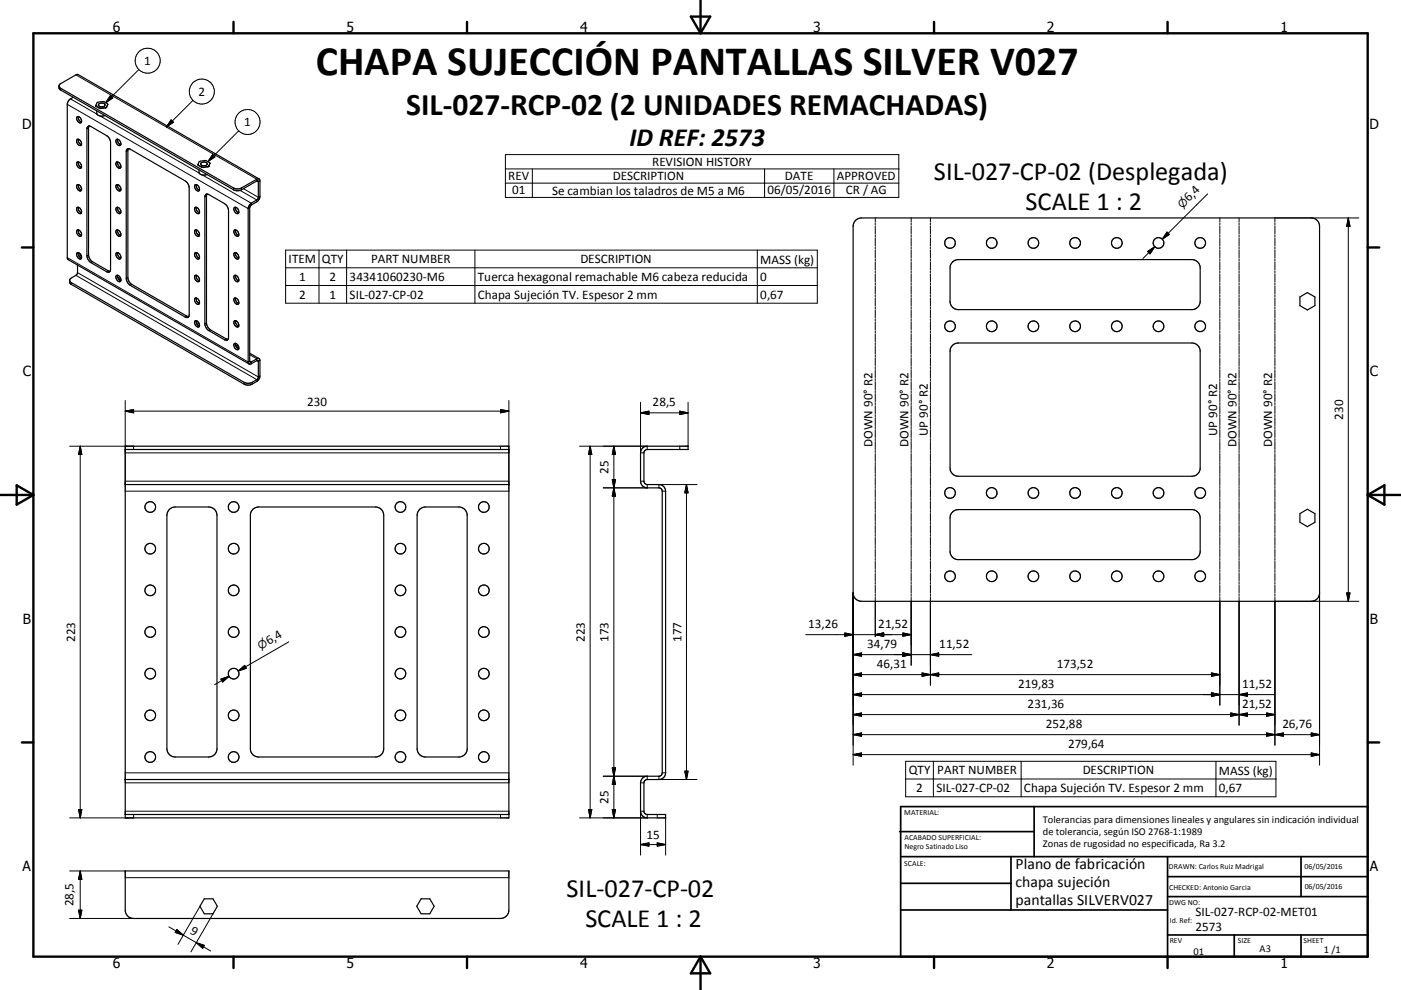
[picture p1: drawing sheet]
<svg xmlns="http://www.w3.org/2000/svg" width="420mm" height="297mm" viewBox="0 0 420 297" stroke-linecap="round" stroke-linejoin="round" font-family="sans-serif">
<g fill="none" stroke="#000" stroke-width=".36">
<path d="M17.7 25.9l.5 .6 52.1 30 .8 .2 1.1-.2 4.8-2.8h.7M21.9 29.2l-.8 .5a1.99 1.99 0 0 0-.9 1.6v46.4l54.5 31.5M23.1 35.1a1.12 1.12 0 0 1 1.1 .5 1.12 1.12 0 0 1 0 1.3 1.34 1.34 0 0 1-1.1-1.8zM23.5 35a1.46 1.46 0 0 0 .9 1.6M26.7 37.8l5.3 2.9a2.53 2.53 0 0 1 1.1 2v38.1l-.1 .6M26.7 37.8l-.5 .3-.1 .5v38.1a2.63 2.63 0 0 0 1.2 2.1l4.9 2.8h.5l.3-.2M26.7 37.8l-.2 .6 .1 38.3 .2 .8 .7 .9 5.5 3M28.7 31.6l.1 .3M28.8 31.9h.1M28.8 31.9l1 .6M29 33.3v.7a1.74 1.74 0 0 0 2.4 .6M29.6 31.2a1.1 1.1 0 0 1 1.9 .4 1.12 1.12 0 0 1-2-.3z"/>
<path d="M29.8 32.5h.4M29.8 32.5h.1M30 32.5h.1M30.2 32.5h.1M31.6 32.3l-1.4 .2M31.6 32.3h.1M31.7 32.3h-.1M31.7 32.3h.1M31.9 32.1l-.3 .2M31.9 32.1v.1M31.9 32.2l-.2 .1M32.3 31.3l-.4 .8"/>
<path d="M32.3 31.3l-.1-.2a2.63 2.63 0 0 0-3-.4l-.5 .9M32.3 31.3h.1M23.1 48.7a1.11 1.11 0 0 1 1.1 .5 1.11 1.11 0 0 1 0 1.3 1.34 1.34 0 0 1-1.1-1.8zM23.2 41.8a1.2 1.2 0 0 1 1 1.9 1.28 1.28 0 0 1-1-1.9zM23.4 55.4a.99 .99 0 0 0-.4 1 .99 .99 0 0 0 .7 .8l.5 .1 .2-.2M23.4 55.4a1.48 1.48 0 0 1 1 1.7M23.5 41.8a1.5 1.5 0 0 0 .9 1.6M23.5 48.6a1.5 1.5 0 0 0 .9 1.6M23.5 55.4a1.5 1.5 0 0 0 .9 1.6M34.9 48.7a1.12 1.12 0 0 1 1.1 .5 1.12 1.12 0 0 1 0 1.3 1.3 1.3 0 0 1-1.1-1.8zM35 41.8a1.21 1.21 0 0 1 1 1.9 1.25 1.25 0 0 1-1-1.9zM35.2 55.4a1.03 1.03 0 0 0-.4 1.1 1.03 1.03 0 0 0 .9 .8l.5-.2"/>
<path d="M35.2 55.4a1.48 1.48 0 0 1 1 1.7M35.3 41.8a1.49 1.49 0 0 0 .9 1.6M35.3 48.6a1.49 1.49 0 0 0 .9 1.6M35.3 55.4a1.49 1.49 0 0 0 .9 1.6M38.1 44.7l.9 .1 16.5 9.5a2.67 2.67 0 0 1 1.2 2v38.1a.73 .73 0 0 1-.3 .8 .73 .73 0 0 1-.9-.1l-16.5-9.5a2.67 2.67 0 0 1-1.2-2.1v-38.1zM38.5 44.6v39.5l1 1.2 17.1 9.7M58.4 55.5a1.12 1.12 0 0 1 1.2 .5 1.12 1.12 0 0 1 0 1.3 1.31 1.31 0 0 1-1.2-1.8zM58.8 55.4a1.49 1.49 0 0 0 1 1.6M59.3 49.3l.2 .3M59.3 49.3v.1M59.3 49.4l.1 .2M59.5 49.6l1 .5"/>
<path d="M59.5 49.6l1 .6M59.7 51v.7a1.73 1.73 0 0 0 2.4 .7M60.3 48.8a1.01 1.01 0 0 1 1.1-.2 1.01 1.01 0 0 1 .7 .8 1.16 1.16 0 0 1-1.9-.3zM60.5 50.1l.2 .1M60.5 50.1v.1M60.5 50.2h.3M60.7 50.2h.1M60.7 50.2h.2M60.9 50.2h.1M61.7 58.3l.9 .1 4.7 2.7a2.67 2.67 0 0 1 1.2 2.1v38.1a.73 .73 0 0 1-.3 .7 .73 .73 0 0 1-.9-.1l-4.7-2.7a2.55 2.55 0 0 1-1.2-2v-38.1zM62.1 58.2l-.2 .6v38.1a2.56 2.56 0 0 0 1.2 2l5.3 2.9M62.3 50l-1.4 .2"/>
<path d="M62.3 50h.1M62.6 49.8l-.3 .2M62.9 49l-.3 .8M62.9 49l-.1-.2a2.51 2.51 0 0 0-2.9-.4l-.6 .9M62.9 49h.1M77.7 53.7l-54.3-31.3-.6 .1-4.6 2.6a1.11 1.11 0 0 0 0 1.9l51.8 29.9a2.59 2.59 0 0 0 2.4 0l4.6-2.6h.4v5.2l-.3 .4-2.1 1.3-.6 1.2v46.4l.3 .4M77.7 53.7l.2 .6v5.1l-.7 1-2 1.2-.3 .7v46.2l.3 .1 2-1.1 .5 .1M23.1 75.9a1.12 1.12 0 0 1 1.2 .5 1.12 1.12 0 0 1-.1 1.3 1.35 1.35 0 0 1-1.1-1.8zM23.2 79.5v2.6l-2.3 1.8v.9l.3 .4 52 30.1a2.59 2.59 0 0 0 2.4 0l1.4-.9a2.03 2.03 0 0 0 .9-1.6v-4.6l-.2-.6M23.4 62.2a.99 .99 0 0 0-.4 1 .99 .99 0 0 0 .7 .8l.5 .1 .2-.2M23.4 69a1.01 1.01 0 0 0-.4 1 1.01 1.01 0 0 0 .7 .8l.5 .1 .2-.2M23.4 62.2a1.49 1.49 0 0 1 1 1.7"/>
<path d="M23.4 69a1.49 1.49 0 0 1 1 1.7M23.5 75.8a1.51 1.51 0 0 0 .9 1.6M23.5 62.2a1.5 1.5 0 0 0 .9 1.6M23.5 69a1.5 1.5 0 0 0 .9 1.6M23.5 76.3l.9 .5M34.9 75.9a1.13 1.13 0 0 1 1.1 .5 1.13 1.13 0 0 1 0 1.3 1.32 1.32 0 0 1-1.1-1.8zM35.2 62.2a1.03 1.03 0 0 0-.4 1.1 1.03 1.03 0 0 0 .9 .8l.5-.2M35.2 69a1.05 1.05 0 0 0-.4 1.1 1.05 1.05 0 0 0 .9 .8l.5-.2M35.2 69a1.49 1.49 0 0 1 1 1.7M35.2 62.2a1.49 1.49 0 0 1 1 1.7M35.3 69a1.49 1.49 0 0 0 .9 1.6M35.3 62.2a1.49 1.49 0 0 0 .9 1.6"/>
<path d="M35.3 75.8a1.5 1.5 0 0 0 .9 1.6M58.4 75.9a1.13 1.13 0 0 1 1.2 .5 1.13 1.13 0 0 1 0 1.3 1.32 1.32 0 0 1-1.2-1.8zM58.5 62.2a1.2 1.2 0 0 1 1.1 1.9 1.25 1.25 0 0 1-1.1-1.9zM58.5 69a1.22 1.22 0 0 1 1.1 1.9 1.27 1.27 0 0 1-1.1-1.9zM58.8 75.8a1.5 1.5 0 0 0 1 1.6M58.8 62.2a1.49 1.49 0 0 0 1 1.6M58.8 69a1.49 1.49 0 0 0 1 1.6M70.2 75.9a1.12 1.12 0 0 1 1.2 .5 1.12 1.12 0 0 1 0 1.3 1.32 1.32 0 0 1-1.2-1.8zM70.6 62.2a1.03 1.03 0 0 0-.5 1.1 1.03 1.03 0 0 0 .9 .8l.6-.2M70.6 69h-.2a1.17 1.17 0 0 0-.1 1.2 1.17 1.17 0 0 0 1.1 .7l.2-.2M70.6 62.2a1.49 1.49 0 0 1 1 1.7M70.6 69a1.49 1.49 0 0 1 1 1.7"/>
<path d="M70.6 62.2a1.5 1.5 0 0 0 1 1.6M70.6 69a1.5 1.5 0 0 0 1 1.6M70.6 75.8a1.51 1.51 0 0 0 1 1.6M256.4 66.2l.8-.6 1.1-.2h134.8a2.49 2.49 0 0 1 2.5 2.5v110a2.49 2.49 0 0 1-2.5 2.5h-134.8a2.5 2.5 0 0 1-2.5-2.5v-110l.1-.7zM285.7 78.5l.9-.5 .7-.1h70a2.49 2.49 0 0 1 2.5 2.5v10a2.49 2.49 0 0 1-2.5 2.5h-70a2.46 2.46 0 0 1-2.5-2.5v-10l.2-1zM20.9 84.2l.5 .6 51.8 29.9a2.59 2.59 0 0 0 2.4 0l1.4-.8 .4-.7v-4.9l-.3-.2-1.9 1.1h-.5M35 82.6a1.21 1.21 0 0 1 1 1.9 1.28 1.28 0 0 1-1-1.9zM35.2 83.1l1 .5M35.3 82.6a1.49 1.49 0 0 0 .9 1.7M58.4 96.3a1.12 1.12 0 0 1 1.2 .5 1.12 1.12 0 0 1 0 1.3 1.31 1.31 0 0 1-1.2-1.8zM58.5 82.6a1.21 1.21 0 0 1 1.1 1.9 1.28 1.28 0 0 1-1.1-1.9zM58.5 89.4a1.2 1.2 0 0 1 1.1 1.9 1.25 1.25 0 0 1-1.1-1.9z"/>
<path d="M58.8 96.7l1 .6M58.8 82.6a1.49 1.49 0 0 0 1 1.7M58.8 89.4a1.45 1.45 0 0 0 1 1.6M58.8 96.2a1.49 1.49 0 0 0 1 1.6M70.2 96.3a1.12 1.12 0 0 1 1.2 .5 1.12 1.12 0 0 1 0 1.3 1.31 1.31 0 0 1-1.2-1.8zM70.3 82.6a1.21 1.21 0 0 1 1.1 1.9 1.28 1.28 0 0 1-1.1-1.9zM70.6 89.4a1.03 1.03 0 0 0-.5 1.1 1.03 1.03 0 0 0 .9 .8l.6-.2M70.6 89.4a1.49 1.49 0 0 1 1 1.7M70.6 82.6a1.5 1.5 0 0 0 1 1.7M70.6 89.4a1.46 1.46 0 0 0 1 1.6M70.6 96.2a1.5 1.5 0 0 0 1 1.6M389.7 89.1l2.3-1.3 2.2 1.3v2.6l-2.2 1.3-2.3-1.3z"/>
<path d="M70.2 103.2a1.11 1.11 0 0 1 1.2 .4 1.11 1.11 0 0 1 0 1.3 1.31 1.31 0 0 1-1.2-1.7zM70.6 103.5l1 .5M70.6 103a1.5 1.5 0 0 0 1 1.7M74.9 106l2.8 1.6M285.7 103.5l.9-.5 .7-.1h70a2.49 2.49 0 0 1 2.5 2.5v35a2.49 2.49 0 0 1-2.5 2.5h-70a2.46 2.46 0 0 1-2.5-2.5v-35l.2-1.1zM37.5 133.9h115.1v111.5h-115.1zM37.5 134.9h115.1M192.8 134.3l1.2-.4h12.3v1h-12.3l-.7 .3-.2 .7 .1 8.9 .6 .5 3.8 .1a2.01 2.01 0 0 1 2 2v84.5a2.02 2.02 0 0 1-2 2h-3.8l-.6 .5-.1 9.2 .7 .7 5.8 .1v1h-5.6a2.03 2.03 0 0 1-2-2v-8.5a2.02 2.02 0 0 1 2-2l3.8-.1 .5-.3 .2-.6v-84.5l-.2-.7-.5-.3h-3.8a1.99 1.99 0 0 1-2-2v-8.5l.3-1zM37.5 145.4h115.1M50.9 152.7l.9-.5 .8-.1h9.9a2.5 2.5 0 0 1 2.6 2.5v70a2.51 2.51 0 0 1-2.6 2.5h-9.9a2.5 2.5 0 0 1-2.6-2.5v-70l.3-1zM75.9 152.7l.9-.5 .7-.1h35.1a2.5 2.5 0 0 1 2.4 2.5v70a2.5 2.5 0 0 1-2.4 2.5h-35.1a2.45 2.45 0 0 1-2.4-2.5v-70l.2-1zM125.7 153l1.5-.9h10.4a2.5 2.5 0 0 1 2.5 2.5v70a2.5 2.5 0 0 1-2.5 2.5h-10.1a2.5 2.5 0 0 1-2.4-2.5v-70z"/>
<path d="M285.7 153.5l1.6-.6h70a2.5 2.5 0 0 1 2.5 2.5v10a2.49 2.49 0 0 1-2.5 2.5h-70a2.46 2.46 0 0 1-2.5-2.5v-10l.2-1zM389.7 154.1l2.3-1.3 2.2 1.3v2.6l-2.2 1.3-2.3-1.3zM37.5 233.9h115.1M37.5 244.4h115.1M37.5 261.3h115.1v11.8a2.5 2.5 0 0 1-2.5 2.4h-110a2.5 2.5 0 0 1-2.6-2.4zM61.2 269.7h2.7l1.3 2.2-1.3 2.3h-2.7l-1.3-2.3zM126.2 269.7h2.7l1.3 2.2-1.3 2.3h-2.7l-1.2-2.3z"/>
<circle cx="284.8" cy="72.9" r="1.6"/>
<circle cx="297.3" cy="72.9" r="1.6"/>
<circle cx="309.8" cy="72.9" r="1.6"/>
<circle cx="322.3" cy="72.9" r="1.61"/>
<circle cx="334.8" cy="72.9" r="1.61"/>
<circle cx="347.3" cy="72.9" r="1.6"/>
<circle cx="359.8" cy="72.9" r="1.6"/>
<circle cx="284.8" cy="97.9" r="1.59"/>
<circle cx="297.3" cy="97.9" r="1.6"/>
<circle cx="309.8" cy="97.9" r="1.6"/>
<circle cx="322.3" cy="97.9" r="1.6"/>
<circle cx="334.8" cy="97.9" r="1.6"/>
<circle cx="347.3" cy="97.9" r="1.6"/>
<circle cx="359.8" cy="97.9" r="1.6"/>
<circle cx="45.1" cy="152.1" r="1.6"/>
<circle cx="70" cy="152.1" r="1.61"/>
<circle cx="120.1" cy="152.1" r="1.61"/>
<circle cx="145.1" cy="152.1" r="1.6"/>
<circle cx="284.8" cy="147.9" r="1.59"/>
<circle cx="297.3" cy="147.9" r="1.6"/>
<circle cx="309.8" cy="147.9" r="1.6"/>
<circle cx="322.3" cy="147.9" r="1.61"/>
<circle cx="334.8" cy="147.9" r="1.6"/>
<circle cx="347.3" cy="147.9" r="1.6"/>
<circle cx="359.8" cy="147.9" r="1.6"/>
<circle cx="45.1" cy="177.1" r="1.6"/>
<circle cx="45.1" cy="164.6" r="1.6"/>
<circle cx="70" cy="177.1" r="1.6"/>
<circle cx="70" cy="164.6" r="1.6"/>
<circle cx="120.1" cy="177.1" r="1.6"/>
<circle cx="120.1" cy="164.6" r="1.6"/>
<circle cx="145.1" cy="177.1" r="1.6"/>
<circle cx="145.1" cy="164.6" r="1.6"/>
<circle cx="284.8" cy="172.9" r="1.6"/>
<circle cx="297.3" cy="172.9" r="1.6"/>
<circle cx="309.8" cy="172.9" r="1.6"/>
<circle cx="322.3" cy="172.9" r="1.61"/>
<circle cx="334.8" cy="172.9" r="1.61"/>
<circle cx="347.3" cy="172.9" r="1.6"/>
<circle cx="359.8" cy="172.9" r="1.6"/>
<circle cx="45.1" cy="189.6" r="1.6"/>
<circle cx="70" cy="189.6" r="1.6"/>
<circle cx="120.1" cy="189.6" r="1.6"/>
<circle cx="145.1" cy="189.6" r="1.6"/>
<circle cx="45" cy="214.6" r="1.6"/>
<circle cx="45.1" cy="202.1" r="1.6"/>
<circle cx="70" cy="214.6" r="1.6"/>
<circle cx="70.1" cy="202.1" r="1.6"/>
<circle cx="120.1" cy="214.6" r="1.6"/>
<circle cx="120.1" cy="202.1" r="1.6"/>
<circle cx="145.1" cy="214.6" r="1.6"/>
<circle cx="145.1" cy="202.1" r="1.6"/>
<circle cx="45" cy="227.1" r="1.61"/>
<circle cx="70" cy="227.1" r="1.61"/>
<circle cx="120.1" cy="227.1" r="1.61"/>
<circle cx="145.1" cy="227.1" r="1.61"/>
</g>
<g fill="none" stroke="#000" stroke-width=".3">
<path d="M18.2 26.5v.5M20.2 31.3l54.2 31.3 .5-.3M21.1 29.7l8 4.6M22.8 22.5l54.2 31.2v.6l.4 .3 .5-.3M26.5 38.4l-.4 .2M30 34.8l29.7 17.1M33.1 28.7l.7 .7-2.1 1.4zM41.6 20.9l-9.9 9.9M51.3 36l.7 .7-2.1 1.4zM57.9 30.1l-8 8M71.6 39.2l-9.3 9.3M38.3 45.2l-.5 .2"/>
<path d="M60.7 52.5l14.6 8.5v.5M61.9 58.8l-.5 .3M63.7 46.4l.7 .7-2.1 1.4zM70 56.4v.5M72 57.1l5 2.9v.6M72.4 56.4v.5M73 56.6l4.4 2.6 .5-.3M151.5 46.4h118v12.8h-118zM151.5 50.7h118M151.5 54.9h118M159.6 50.7v8.5M229.2 50.7v8.5"/>
<path d="M250 50.7v8.5M362.1 58.2l-13.6 13.6M20.2 77.3l54.2 31.3 .5-.3 .4 .3v.5M23.7 76.9l.8 .4M26.5 76.5l-.4 .2M27.7 78.5l-.4 .3M85.6 75h159.4v16h-159.4zM95.6 75v16M103.9 75v16M142.4 75v16M227 75v16M262.4 65.4v1.2"/>
<path d="M262.4 66.9v.6M262.4 67.8v2.4M262.4 70.5v.6M262.4 71.4v2.4M262.4 74.1v.6M262.4 75v2.4M262.4 77.7v.6M262.4 78.6v2.4M273.2 65.4v1.2M273.2 66.9v.6M273.2 67.8v2.4M273.2 70.5v.6"/>
<path d="M273.2 71.4v2.4M273.2 74.1v.6M273.2 75v2.4M273.2 77.7v.6M273.2 78.6v2.4M278.9 65.4v1.2M278.9 66.9v.6M278.9 67.8v2.4M278.9 70.5v.6M278.9 71.4v2.4M278.9 74.1v.6M278.9 75v2.4"/>
<path d="M278.9 77.7v.6M278.9 78.6v2.4M344.1 75.4l2.1-1.4-1.4 2.2zM346.2 74l-3.5 3.5M349.9 69.6l.7 .7-2.1 1.5zM350.2 70l-1.7 1.8M365.7 65.4v1.2M365.7 66.9v.6M365.7 67.8v2.4M365.7 70.5v.6M365.7 71.4v2.4M365.7 74.1v.6"/>
<path d="M365.7 75v2.4M365.7 77.7v.6M365.7 78.6v2.4M371.5 65.4v1.2M371.5 66.9v.6M371.5 67.8v2.4M371.5 70.5v.6M371.5 71.4v2.4M371.5 74.1v.6M371.5 75v2.4M371.5 77.7v.6M371.5 78.6v2.4"/>
<path d="M382.2 66.9v.6M382.2 67.8v2.4M382.2 70.5v.6M382.2 71.4v2.4M382.2 74.1v.6M382.2 75v2.4M382.2 77.7v.6M382.2 78.6v2.4M404.2 65.4v115M404.2 65.4l.5 2.5h-1zM407.4 65.4h-25.2v1.2M21.4 84.8v.5"/>
<path d="M22.8 82.6l54.2 31.3v.5M23.2 81.8l54.2 31.3 .5-.3M32.4 81.2l-.4 .3M35.5 83.7l.7 .4M38.3 83.3l-.5 .2M39.5 85.3l-.5 .3M56 94.8l-.5 .3M59.1 97.3l.7 .4M61.9 96.9l-.5 .3M63.1 98.9l-.5 .3M85.6 80.3h159.4M85.6 85.7h159.4"/>
<path d="M262.4 81.3v.6M262.4 82.2v2.4M262.4 84.9v.5M262.4 85.8v2.3M262.4 88.4v.7M262.4 89.4v2.3M262.4 92.1v.5M262.4 92.9v2.4M262.4 95.6v.6M262.4 96.5v2.4M262.4 99.2v.6M273.2 81.3v.6"/>
<path d="M273.2 82.2v2.4M273.2 84.9v.5M273.2 85.8v2.3M273.2 88.4v.7M273.2 89.4v2.3M273.2 92.1v.5M273.2 92.9v2.4M273.2 95.6v.6M273.2 96.5v2.4M273.2 99.2v.6M278.9 81.3v.6M278.9 82.2v2.4"/>
<path d="M278.9 84.9v.5M278.9 85.8v2.3M278.9 88.4v.7M278.9 89.4v2.3M278.9 92.1v.5M278.9 92.9v2.4M278.9 95.6v.6M278.9 96.5v2.4M278.9 99.2v.6M365.7 81.3v.6M365.7 82.2v2.4M365.7 84.9v.5"/>
<path d="M365.7 85.8v2.3M365.7 88.4v.7M365.7 89.4v2.3M365.7 92.1v.5M365.7 92.9v2.4M365.7 95.6v.6M365.7 96.5v2.4M365.7 99.2v.6M371.5 81.3v.6M371.5 82.2v2.4M371.5 84.9v.5M371.5 85.8v2.3"/>
<path d="M371.5 88.4v.7M371.5 89.4v2.3M371.5 92.1v.5M371.5 92.9v2.4M371.5 95.6v.6M371.5 96.5v2.4M371.5 99.2v.6M382.2 81.3v.6M382.2 82.2v2.4M382.2 84.9v.5M382.2 85.8v2.3M382.2 88.4v.7"/>
<path d="M382.2 89.4v2.3M382.2 92.1v.5M382.2 92.9v2.4M382.2 95.6v.6M382.2 96.5v2.4M382.2 99.2v.6M67.8 101.7l-.5 .2M70.9 104.1l.7 .4M73.2 114.7v.6M74.9 106.4l2.1 1.2v.6l.4 .3 .5-.3M75.6 114.7v.6M262.4 100.1v2.4"/>
<path d="M262.4 102.8v.6M262.4 103.7v2.4M262.4 106.4v.6M262.4 107.3v2.4M262.4 110v.6M262.4 110.9v2.4M262.4 113.6v.6M262.4 114.5v2.4M262.4 117.2v.6M262.4 118.1v2.4M273.2 100.1v2.4M273.2 102.8v.6"/>
<path d="M273.2 103.7v2.4M273.2 106.4v.6M273.2 107.3v2.4M273.2 110v.6M273.2 110.9v2.4M273.2 113.6v.6M273.2 114.5v2.4M273.2 117.2v.6M273.2 118.1v2.4M278.9 100.1v2.4M278.9 102.8v.6M278.9 103.7v2.4"/>
<path d="M278.9 106.4v.6M278.9 107.3v2.4M278.9 110v.6M278.9 110.9v2.4M278.9 113.6v.6M278.9 114.5v2.4M278.9 117.2v.6M278.9 118.1v2.4M365.7 100.1v2.4M365.7 102.8v.6M365.7 103.7v2.4M365.7 106.4v.6"/>
<path d="M365.7 107.3v2.4M365.7 110v.6M365.7 110.9v2.4M365.7 113.6v.6M365.7 114.5v2.4M365.7 117.2v.6M365.7 118.1v2.4M371.5 100.1v2.4M371.5 102.8v.6M371.5 103.7v2.4M371.5 106.4v.6M371.5 107.3v2.4"/>
<path d="M371.5 110v.6M371.5 110.9v2.4M371.5 113.6v.6M371.5 114.5v2.4M371.5 117.2v.6M371.5 118.1v2.4M382.2 100.1v2.4M382.2 102.8v.6M382.2 103.7v2.4M382.2 106.4v.6M382.2 107.3v2.4M382.2 110v.6"/>
<path d="M382.2 110.9v2.4M382.2 113.6v.6M382.2 114.5v2.4M382.2 117.2v.6M382.2 118.1v2.4M20.9 133.9h19.2v1M24.1 133.9l.4 2.5h-1zM24.1 133.9v111.5M37.5 123.3l2.6-.4v1zM37.5 135.9h115.1M37.5 123.3h115.1M37.5 120.2v25.2"/>
<path d="M150.1 122.9l2.5 .4-2.5 .6zM150.1 133.9v1M152.6 120.2v25.2M173.8 133.9h20.2v1M176.9 133.9l.5 2.5h-1zM176.9 133.9v111.5M184 133.9v111.5M184 133.9l.5 2.5h-.9zM192 120.7v15.2h1.1M192 123.9h14.3M192 123.9l2.6-.6v1.1zM203.8 123.3l2.5 .6-2.5 .5z"/>
<path d="M203.8 133.9v1M206.3 120.7v13.2M262.4 120.8v.6M262.4 121.7v2.4M262.4 124.4v.6M262.4 125.3v2.4M262.4 128v.6M262.4 128.9v2.4M262.4 131.6v.6M262.4 132.5v2.4M262.4 135.2v.6M262.4 136.1v2.4"/>
<path d="M262.4 138.8v.6M262.4 139.7v2.4M273.2 120.8v.6M273.2 121.7v2.4M273.2 124.4v.6M273.2 125.3v2.4M273.2 128v.6M273.2 128.9v2.4M273.2 131.6v.6M273.2 132.5v2.4M273.2 135.2v.6M273.2 136.1v2.4"/>
<path d="M273.2 138.8v.6M273.2 139.7v2.4M278.9 120.8v.6M278.9 121.7v2.4M278.9 124.4v.6M278.9 125.3v2.4M278.9 128v.6M278.9 128.9v2.4M278.9 131.6v.6M278.9 132.5v2.4M278.9 135.2v.6M278.9 136.1v2.4"/>
<path d="M278.9 138.8v.6M278.9 139.7v2.4M365.7 120.8v.6M365.7 121.7v2.4M365.7 124.4v.6M365.7 125.3v2.4M365.7 128v.6M365.7 128.9v2.4M365.7 131.6v.6M365.7 132.5v2.4M365.7 135.2v.6M365.7 136.1v2.4"/>
<path d="M365.7 138.8v.6M365.7 139.7v2.4M371.5 120.8v.6M371.5 121.7v2.4M371.5 124.4v.6M371.5 125.3v2.4M371.5 128v.6M371.5 128.9v2.4M371.5 131.6v.6M371.5 132.5v2.4M371.5 135.2v.6M371.5 136.1v2.4"/>
<path d="M371.5 138.8v.6M371.5 139.7v2.4M382.2 120.8v.6M382.2 121.7v2.4M382.2 124.4v.6M382.2 125.3v2.4M382.2 128v.6M382.2 128.9v2.4M382.2 131.6v.6M382.2 132.5v2.4M382.2 135.2v.6M382.2 136.1v2.4"/>
<path d="M382.2 138.8v.6M382.2 139.7v2.4M37.5 144.4h115.1M37.5 147.4h115.1M183.6 143.9h.9l-.5 2.5zM184 146.4l.5 2.4h-.9zM192 144.4h1.1M194 145.4v1h-13.1M198.5 147.4h1.1M205.8 145.4v88.5M205.8 145.4l.5 2.5h-1zM209 145.4h-11.4v1"/>
<path d="M262.4 142.3v.7M262.4 143.3v2.3M262.4 146v.5M262.4 146.8v2.5M262.4 149.5v.6M262.4 150.5v2.3M262.4 153.1v.6M262.4 154v2.4M262.4 156.7v.6M262.4 157.6v2.4M273.2 142.3v.7M273.2 143.3v2.3"/>
<path d="M273.2 146v.5M273.2 146.8v2.5M273.2 149.5v.6M273.2 150.5v2.3M273.2 153.1v.6M273.2 154v2.4M273.2 156.7v.6M273.2 157.6v2.4M278.9 142.3v.7M278.9 143.3v2.3M278.9 146v.5M278.9 146.8v2.5"/>
<path d="M278.9 149.5v.6M278.9 150.5v2.3M278.9 153.1v.6M278.9 154v2.4M278.9 156.7v.6M278.9 157.6v2.4M365.7 142.3v.7M365.7 143.3v2.3M365.7 146v.5M365.7 146.8v2.5M365.7 149.5v.6M365.7 150.5v2.3"/>
<path d="M365.7 153.1v.6M365.7 154v2.4M365.7 156.7v.6M365.7 157.6v2.4M371.5 142.3v.7M371.5 143.3v2.3M371.5 146v.5M371.5 146.8v2.5M371.5 149.5v.6M371.5 150.5v2.3M371.5 153.1v.6M371.5 154v2.4"/>
<path d="M371.5 156.7v.6M371.5 157.6v2.4M382.2 142.3v.7M382.2 143.3v2.3M382.2 146v.5M382.2 146.8v2.5M382.2 149.5v.6M382.2 150.5v2.3M382.2 153.1v.6M382.2 154v2.4M382.2 156.7v.6M382.2 157.6v2.4"/>
<path d="M255.8 177.9v51.7M262.4 160.3v.6M262.4 161.2v2.4M262.4 163.9v.6M262.4 164.8v2.4M262.4 167.5v.6M262.4 168.4v2.4M262.4 171.1v.6M262.4 172v2.4M262.4 174.7v.6M262.4 175.6v2.4M262.4 178.3v.6"/>
<path d="M262.4 179.2v11.8M273.2 160.3v.6M273.2 161.2v2.4M273.2 163.9v.6M273.2 164.8v2.4M273.2 167.5v.6M273.2 168.4v2.4M273.2 171.1v.6M273.2 172v2.4M273.2 174.7v.6M273.2 175.6v2.4M273.2 178.3v.6"/>
<path d="M273.2 179.2v20.4M278.9 160.3v.6M278.9 161.2v2.4M278.9 163.9v.6M278.9 164.8v2.4M278.9 167.5v.6M278.9 168.4v2.4M278.9 171.1v.6M278.9 172v2.4M278.9 174.7v.6M278.9 175.6v2.4M278.9 178.3v.6"/>
<path d="M278.9 179.2v26.4M365.7 160.3v.6M365.7 161.2v2.4M365.7 163.9v.6M365.7 164.8v2.4M365.7 167.5v.6M365.7 168.4v2.4M365.7 171.1v.6M365.7 172v2.4M365.7 174.7v.6M365.7 175.6v2.4M365.7 178.3v.6"/>
<path d="M365.7 179.2v32.4M371.5 160.3v.6M371.5 161.2v2.4M371.5 163.9v.6M371.5 164.8v2.4M371.5 167.5v.6M371.5 168.4v2.4M371.5 171.1v.6M371.5 172v2.4M371.5 174.7v.6M371.5 175.6v2.4M371.5 178.3v.6"/>
<path d="M371.5 179.2v38.4M382.2 160.3v.6M382.2 161.2v2.4M382.2 163.9v.6M382.2 164.8v2.4M382.2 167.5v.6M382.2 168.4v2.4M382.2 171.1v.6M382.2 172v2.4M382.2 174.7v.6M382.2 175.6v2.4M382.2 178.3v.6"/>
<path d="M382.2 179.2v44.4M395.6 177.9v51.7M403.7 177.9h1l-.5 2.5zM86.6 192.6l-15.2 8.7M241.5 190.4h31.7M253.3 189.9l2.5 .5-2.5 .5zM255.8 196.4h35.6M255.8 196.4l2.5-.5v1zM262.4 190.4l2.5-.5v1zM270.7 195.9l2.5 .5-2.5 .5zM270.7 189.9l2.5 .5-2.5 .5zM278.9 196.4l2.5-.5v1z"/>
<path d="M382.2 180.4h25.2M66.2 203.7l2.5-.8-1.9 1.7zM68.7 202.9l-4.4 2.5M71.4 201.3l2-1.7 .4 .9zM255.8 202.4l2.5-.5v1zM255.8 208.4l2.5-.5v1zM255.8 214.4l2.5-.5v1zM255.8 202.4h109.9M255.8 208.4h126.3M255.8 214.4h126.4M276.5 201.9l4.9 1v-1l-4.9 1zM363.2 207.9l2.5 .5-2.5 .5z"/>
<path d="M363.2 201.9l2.5 .5-2.5 .5zM369 213.9l2.5 .5-2.5 .5zM371.5 214.4l2.5-.5v1zM371.5 208.4l2.5-.5v1zM379.7 219.9l2.5 .5-2.5 .5zM379.7 213.9l2.5 .5-2.5 .5zM393.1 219.9l2.5 .5-2.5 .5zM37.5 234.9h115.1M37.5 231.9h115.1M180.9 232.9h13.1v1M183.6 230.4h.9l-.5 2.5zM184 232.9l.5 2.5h-.9z"/>
<path d="M192 234.9h1.1M197.6 232.9v1h11.4M198.5 231.9h1.1M205.3 231.4h1l-.5 2.5zM255.8 220.4l2.5-.5v1zM255.8 226.4l2.5-.5v1zM255.8 220.4h139.8M255.8 226.4h139.8M271.5 228.4h111v10.6h-111zM271.5 233.7h111M279.8 228.4v10.6M306.1 228.4v10.6"/>
<path d="M364.5 228.4v10.6M382.2 220.4l2.5-.5v1zM393.1 225.9l2.5 .5-2.5 .5zM23.5 242.9h1l-.4 2.5zM37.5 243.4h115.1M40.1 244.4v1h-19.2M150.1 244.4v1M176.4 242.9h1l-.5 2.5zM183.6 242.9h.9l-.5 2.5zM192 253.4l2.6-.5v1zM192 253.4h7.6M193.1 243.4h-1.1v13.2"/>
<path d="M194 244.4v1h-20.2M197 244.4v1M197 252.9l2.6 .5-2.6 .5zM199.6 245.4v11.2M20.9 261.3h16.6M20.9 275.5h19.2M23.5 273.1h1l-.4 2.4zM24.1 261.3v14.2M24.1 261.3l.4 2.5h-1zM37.5 263.3h115.1M50.6 278.1l12.6 7.2M53 278.9l1.9 1.7-2.4-.9z"/>
<path d="M59.9 271.9l-6.5 11.4M63.9 274.2l-6.6 11.4M58.9 282.8l2.4 .8-.5 .9z"/>
<circle cx="44.3" cy="18.2" r="3.8"/>
<circle cx="60.5" cy="27.5" r="3.8"/>
<circle cx="74.2" cy="36.6" r="3.7"/>
</g>
<g fill="#000">
<circle cx="28.7" cy="31.6" r=".18"/>
<circle cx="28.8" cy="31.9" r=".18"/>
<circle cx="31.7" cy="32.3" r=".18"/>
<circle cx="62.4" cy="50" r=".18"/>
<circle cx="62.6" cy="49.8" r=".18"/>
</g>
<g fill="none" stroke="#000" stroke-width=".71">
<path d="M10 10h400v277h-400zM70 6.6v3.4M140 6.6v3.4M207.1 5h5.8l-2.9 5zM210 0v10M280 6.6v3.4M350 6.6v3.4M6.6 74.2h3.4M410 74.2h3.5M0 148.5h10M5 145.6l5 2.9-5 2.9zM410 148.5h10.1"/>
<path d="M410 148.5l5.1-2.9v5.8zM6.6 222.7h3.4M410 222.7h3.5M70 287v3.4M140 287v3.4M210 287v10M210 287l2.9 5h-5.8zM280 287v3.4M350 287v3.4"/>
</g>
<g fill="none" stroke="#000" stroke-width=".51">
<path d="M269.7 249.5h40.3M270 242h140v45h-140zM270 257h140M303.1 257v16M310 242v15M350 257v30M390.1 257v12M270 265h33.1M270 273h80M350 269h60M350 263h60M350 280.5h60"/>
<path d="M370 280.5v6.5M390.1 280.5v6.5"/>
</g>
<g fill="#000" stroke="#000" stroke-width=".3">
<path d="M33.1 28.7l.7 .7-2.1 1.4zM51.3 36l.7 .7-2.1 1.4zM63.7 46.4l.7 .7-2.1 1.4zM344.1 75.4l2.1-1.4-1.4 2.2zM349.9 69.6l.7 .7-2.1 1.5zM404.2 65.4l.5 2.5h-1zM24.1 133.9l.4 2.5h-1zM37.5 123.3l2.6-.4v1zM150.1 122.9l2.5 .4-2.5 .6zM176.9 133.9l.5 2.5h-1zM184 133.9l.5 2.5h-.9zM192 123.9l2.6-.6v1.1z"/>
<path d="M203.8 123.3l2.5 .6-2.5 .5zM183.6 143.9h.9l-.5 2.5zM184 146.4l.5 2.4h-.9zM205.8 145.4l.5 2.5h-1zM403.7 177.9h1l-.5 2.5zM71.4 201.3l2-1.7 .4 .9zM253.3 189.9l2.5 .5-2.5 .5zM255.8 196.4l2.5-.5v1zM262.4 190.4l2.5-.5v1zM270.7 195.9l2.5 .5-2.5 .5zM270.7 189.9l2.5 .5-2.5 .5zM278.9 196.4l2.5-.5v1z"/>
<path d="M66.2 203.7l2.5-.8-1.9 1.7zM255.8 202.4l2.5-.5v1zM255.8 208.4l2.5-.5v1zM255.8 214.4l2.5-.5v1zM255.8 220.4l2.5-.5v1zM276.5 201.9l2.4 .5-2.4 .5zM278.9 202.4l2.5-.5v1zM363.2 207.9l2.5 .5-2.5 .5zM363.2 201.9l2.5 .5-2.5 .5zM369 213.9l2.5 .5-2.5 .5zM371.5 214.4l2.5-.5v1zM371.5 208.4l2.5-.5v1z"/>
<path d="M379.7 213.9l2.5 .5-2.5 .5zM382.2 220.4l2.5-.5v1zM183.6 230.4h.9l-.5 2.5zM184 232.9l.5 2.5h-.9zM205.3 231.4h1l-.5 2.5zM255.8 226.4l2.5-.5v1zM379.7 219.9l2.5 .5-2.5 .5zM393.1 225.9l2.5 .5-2.5 .5zM393.1 219.9l2.5 .5-2.5 .5zM23.5 242.9h1l-.4 2.5zM176.4 242.9h1l-.5 2.5zM183.6 242.9h.9l-.5 2.5z"/>
<path d="M192 253.4l2.6-.5v1zM197 252.9l2.6 .5-2.6 .5zM23.5 273.1h1l-.4 2.4zM24.1 261.3l.4 2.5h-1zM53 278.9l1.9 1.7-2.4-.9zM58.9 282.8l2.4 .8-.5 .9z"/>
</g>
<text font-size="12.6" x="94.7" y="22.5">CHAPA SUJECCIÓN PANTALLAS SILVER V027</text>
<text font-size="9.4" x="121.8" y="34.4">SIL-027-RCP-02 (2 UNIDADES REMACHADAS)</text>
<g font-size="7.9">
<text x="188.7" y="43.9">ID REF: 2573</text>
<text x="280" y="54.1">SIL-027-CP-02 (Desplegada)</text>
<text x="307.4" y="63.1">SCALE 1 : 2</text>
<text x="169.8" y="269.2">SIL-027-CP-02</text>
<text x="175.5" y="278.2">SCALE 1 : 2</text>
</g>
<g font-size="4.7">
<text x="304.5" y="260.9">Plano de fabricación</text>
<text x="304.5" y="266.2">chapa sujeción</text>
<text x="304.5" y="271.6">pantallas SILVERV027</text>
</g>
<g font-size="4.2">
<text x="33.9" y="9.6">6</text>
<text x="103.9" y="9.6">5</text>
<text x="173.9" y="9.6">4</text>
<text x="243.8" y="9.6">3</text>
<text x="313.9" y="9.6">2</text>
<text x="383.9" y="9.6">1</text>
<text x="6.7" y="38.7">D</text>
<text x="410.5" y="38.7">D</text>
<text x="6.9" y="112.9">C</text>
<text x="410.7" y="112.9">C</text>
<text x="6.9" y="187.1">B</text>
<text x="410.7" y="187.1">B</text>
<text x="6.8" y="261.4">A</text>
<text x="410.7" y="261.4">A</text>
<text x="33.9" y="290.4">6</text>
<text x="103.9" y="290.4">5</text>
<text x="173.9" y="290.4">4</text>
<text x="243.8" y="290.4">3</text>
<text x="313.9" y="290.4">2</text>
<text x="383.9" y="290.4">1</text>
</g>
<g font-size="3.9">
<text x="43.3" y="19.5">1</text>
<text x="59.5" y="28.8">2</text>
<text x="73.2" y="37.8">1</text>
<text x="195.5" y="49.8">REVISION HISTORY</text>
<text x="152.4" y="54.1">REV</text>
<text x="153.6" y="58.3">01</text>
<text x="165.5" y="58.4">Se cambian los taladros de M5 a M6</text>
<text x="183.7" y="54.1">DESCRIPTION</text>
<text x="230.1" y="58.3">06/05/2016</text>
<text x="235.3" y="54.1">DATE</text>
<text x="250.9" y="54.1">APPROVED</text>
<text x="253.6" y="58.3">CR / AG</text>
<text x="356.4" y="60.7" transform="rotate(-45 356.4 60.7)">6,4</text>
<text x="86.5" y="78.9">ITEM</text>
<text x="96.5" y="78.9">QTY</text>
<text x="111.3" y="78.9">PART NUMBER</text>
<text x="174" y="78.9">DESCRIPTION</text>
<text x="227.9" y="79.1">MASS (kg)</text>
<text x="89.7" y="84.2">1</text>
<text x="89.7" y="89.6">2</text>
<text x="98.8" y="84.2">2</text>
<text x="98.8" y="89.6">1</text>
<text x="104.8" y="84.2">34341060230-M6</text>
<text x="104.8" y="89.6">SIL-027-CP-02</text>
<text x="143.3" y="84.3">Tuerca hexagonal remachable M6 cabeza reducida</text>
<text x="143.3" y="89.7">Chapa Sujeción TV. Espesor 2 mm</text>
<text x="227.9" y="84.2">0</text>
<text x="227.9" y="89.6">0,67</text>
<text x="92.1" y="121.8">230</text>
<text x="195.7" y="121.8">28,5</text>
<text x="402.7" y="125.9" transform="rotate(-90 402.7 125.9)">230</text>
<text x="278.1" y="130.8" transform="rotate(-90 278.1 130.8)">UP 90° R2</text>
<text x="364.9" y="130.8" transform="rotate(-90 364.9 130.8)">UP 90° R2</text>
<text x="261.6" y="134.1" transform="rotate(-90 261.6 134.1)">DOWN 90° R2</text>
<text x="272.4" y="134.1" transform="rotate(-90 272.4 134.1)">DOWN 90° R2</text>
<text x="370.7" y="134.1" transform="rotate(-90 370.7 134.1)">DOWN 90° R2</text>
<text x="381.4" y="134.1" transform="rotate(-90 381.4 134.1)">DOWN 90° R2</text>
<text x="182.5" y="142.2" transform="rotate(-90 182.5 142.2)">25</text>
<text x="242.3" y="188.3">13,26</text>
<text x="263.3" y="188.3">21,52</text>
<text x="22.5" y="192.6" transform="rotate(-90 22.5 192.6)">223</text>
<text x="80.6" y="193.5" transform="rotate(-30 80.6 193.5)">6,4</text>
<text x="175.3" y="192.6" transform="rotate(-90 175.3 192.6)">223</text>
<text x="182.5" y="192.6" transform="rotate(-90 182.5 192.6)">173</text>
<text x="204.3" y="192.6" transform="rotate(-90 204.3 192.6)">177</text>
<text x="260" y="194.3">34,79</text>
<text x="281.6" y="194.3">11,52</text>
<text x="262.9" y="200.3">46,31</text>
<text x="316.8" y="200.3">173,52</text>
<text x="305.2" y="206.3">219,83</text>
<text x="372.4" y="206.3">11,52</text>
<text x="308.1" y="212.3">231,36</text>
<text x="372.4" y="212.3">21,52</text>
<text x="313.5" y="218.3">252,88</text>
<text x="384.5" y="218.3">26,76</text>
<text x="320.2" y="224.3">279,64</text>
<text x="272.5" y="232.3">QTY</text>
<text x="281" y="232.3">PART NUMBER</text>
<text x="324.6" y="232.3">DESCRIPTION</text>
<text x="365.4" y="232.4">MASS (kg)</text>
<text x="274.7" y="237.7">2</text>
<text x="280.8" y="237.7">SIL-027-CP-02</text>
<text x="307" y="237.7">Chapa Sujeción TV. Espesor 2 mm</text>
<text x="365.4" y="237.7">0,67</text>
<text x="182.5" y="241.1" transform="rotate(-90 182.5 241.1)">25</text>
<text x="193.8" y="251.8">15</text>
<text x="22" y="271.9" transform="rotate(-90 22 271.9)">28,5</text>
<text x="358.4" y="274.9">SIL-027-RCP-02-MET01</text>
<text x="56.8" y="279.8" transform="rotate(30 56.8 279.8)">9</text>
<text x="358.4" y="279.4">2573</text>
</g>
<g font-size="3.3">
<text x="354.5" y="62.7" transform="rotate(-45 354.5 62.7)">⌀</text>
<text x="78.1" y="195" transform="rotate(-30 78.1 195)">⌀</text>
</g>
<g font-size="3.1">
<text x="312.7" y="246.8">Tolerancias para dimensiones lineales y angulares sin indicación individual</text>
<text x="312.7" y="250.4">de tolerancia, según ISO 2768-1:1989</text>
<text x="312.7" y="254">Zonas de rugosidad no especificada, Ra 3.2</text>
<text x="357.8" y="286.5">01</text>
<text x="377.6" y="285.6">A3</text>
<text x="396.9" y="285.9">1 /1</text>
</g>
<g font-size="2.4">
<text x="271.1" y="244.4">MATERIAL:</text>
<text x="271.2" y="252">ACABADO SUPERFICIAL:</text>
<text x="271.2" y="254.7">Negro Satinado Liso</text>
<text x="271.1" y="259.7">SCALE:</text>
<text x="350.4" y="260.8">DRAWN: Carlos Ruiz Madrigal</text>
<text x="391.1" y="260.6">06/05/2016</text>
<text x="350.5" y="267">CHECKED: Antonio Garcia</text>
<text x="391.2" y="266.7">06/05/2016</text>
<text x="350.5" y="271.4">DWG NO:</text>
<text x="350.7" y="276.9">Id. Ref:</text>
<text x="350.7" y="282.8">REV</text>
<text x="371.1" y="282.9">SIZE</text>
<text x="390.8" y="283">SHEET</text>
</g>
</svg>
